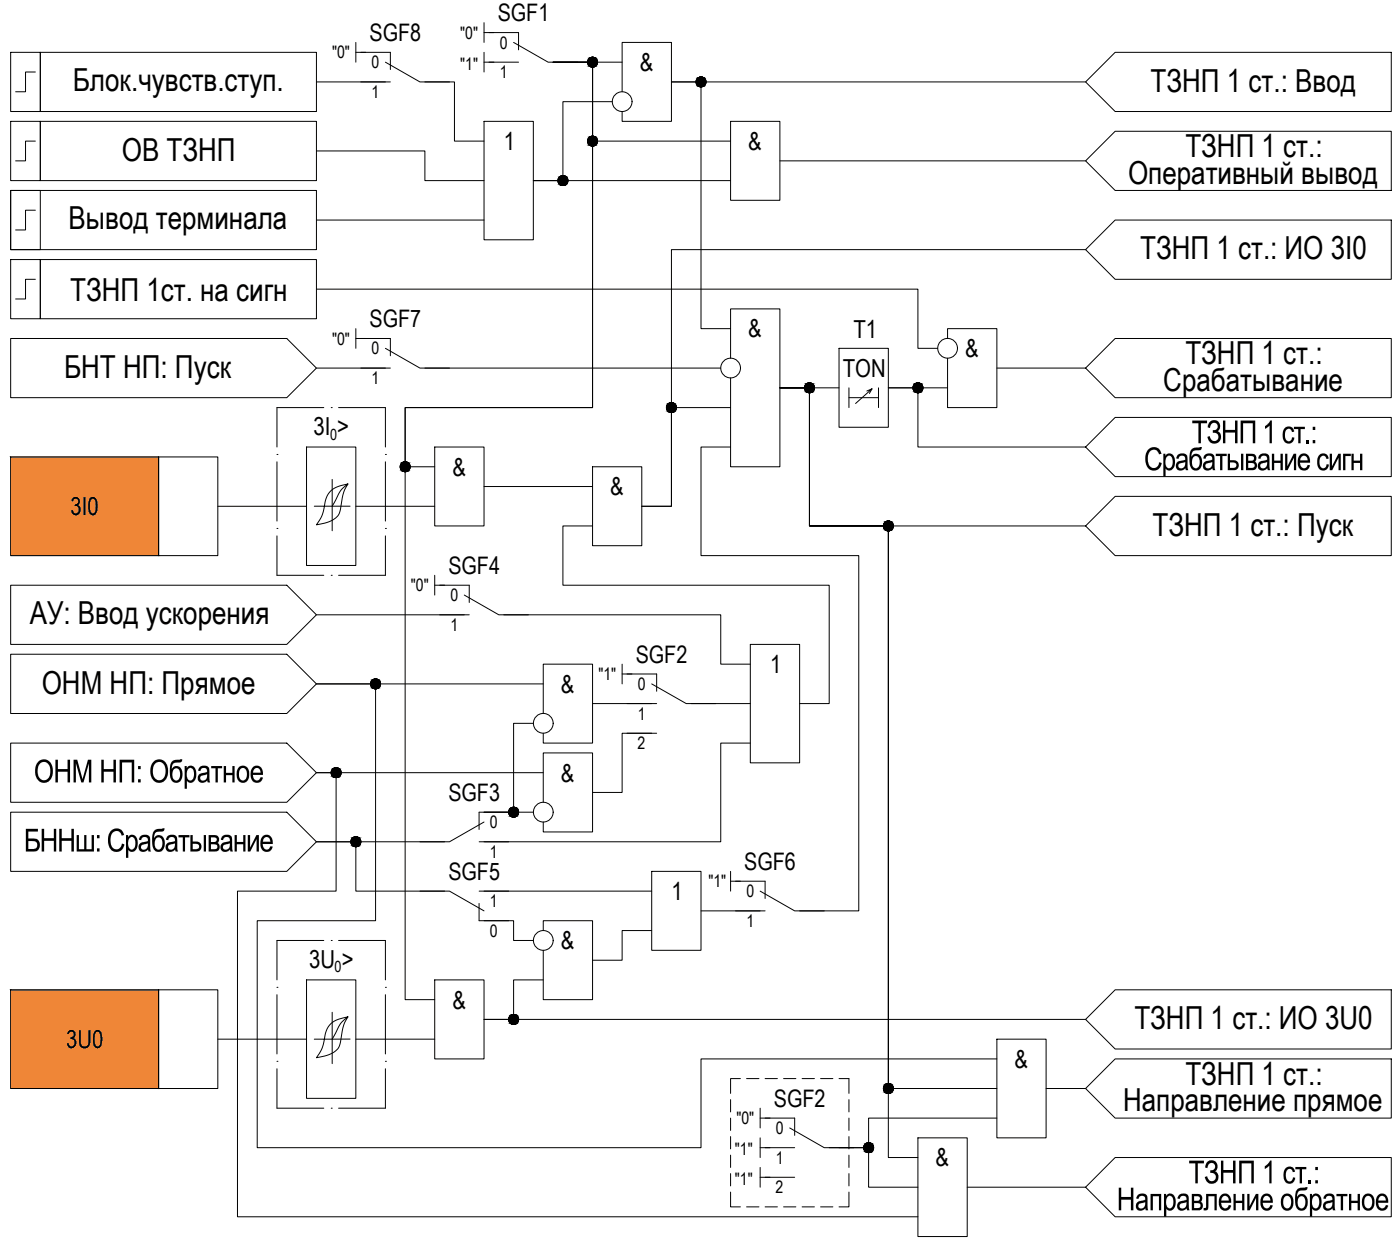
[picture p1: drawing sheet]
<svg xmlns="http://www.w3.org/2000/svg" width="742mm" height="661mm" viewBox="0 0 742 661" stroke-linecap="round" stroke-linejoin="round" font-family="sans-serif">
<!-- layer: 0 -->
<g fill="none" stroke="#000" stroke-width=".53">
<path d="M256 12v10M256 17h6M6 28h15v31h-15zM19 38h-5v11h-6M21 28h147v31h-147zM188 22v11M188 28h6M256 28v10M256 33h6M293 33h21v42h73M293 33h21v183h-99v31h15M293 33h21v183h-99v313h15"/>
<path d="M293 33h37M591 28h146v31h-146l-16-16zM168 43h36M225 43h16v32h15M324 54h-26v42h-15h104M330 49v-27h26v42h-26v-5M575 43h-219h15v131h16M6 64h15v32h-15zM19 75h-5v10h-6M21 64h147v32h-147zM168 80h57v16h31M256 64h27v63h-27z"/>
<path d="M387 64h26v42h-26zM591 69h146v32h-146l-16-16zM413 85h162M6 101h15v31h-15zM6 101h162v31h-162zM19 111h-5v11h-6M168 116h88M591 116h146v32h-146l-16-16zM6 137h15v32h-15zM21 137h147v32h-147zM575 132h-219v136h-16h16v-52h31M19 148h-5v10h-6"/>
<path d="M168 153h318v31h11M6 179h146l16 16-16 15h-146zM188 174v10M188 179h6M502 179v-5h26v42h-26v-26M168 195h36M225 195h157M387 190v-26h26v83h-26v-47M444 184h27v42h-27zM528 195h47M575 195l16-16h146v31h-146zM413 205h16"/>
<path d="M444 205h-31h16v73h146M450 205v11M450 210h15M459 207l3-1-9 8M462 206l-1 2M465 205v11M502 205h-31h15v32h89l16 15h146v-31h-146l-16 16M162 237h26v62h-26zM230 237h26v41h-26zM387 237h-16v57h84v188h-31M6 242h78v52h-78zM84 242h31v52h-31z"/>
<path d="M176 254v27M184 256a30 30 0 0 0-4 15 11 11 0 0 1-10 6l-2 1a28 28 0 0 0 5-14 12 12 0 0 1 11-8l-4 4-4 8h-10M256 258h58M314 247h26v42h-26zM115 268h47M176 268h9M188 268h42M314 278h-16v32h141v62h-15M575 278l16-15h146v31h-146zM6 310h146l16 15-16 16h-146zM230 305v10M230 310h6"/>
<path d="M168 325h78M267 325h115v27h15M6 346h146l16 16-16 16h-146zM330 352v10M330 357h5M397 341h27v63h-27zM288 362h-120h31v125h-63v121h235v-47h157M288 378v-26h26v41h-26v-5M314 372h31M366 372h31M6 393h146l16 16-16 16h-146zM283 383h-11v47h-16h27"/>
<path d="M332 388h16M345 388h-15v31h-16M397 393h-15v53h-126M288 409h-120h10v63h-52v172h360M6 430h146l16 16-16 15h-146zM288 425v-26h26v41h-26v-5M236 446h-68h20v26h48M256 472h89M345 461h26v42h-26zM387 461v11M387 466h5M256 487h16v11h11"/>
<path d="M288 493v-6h26v42h-26v-26M345 493h-15v15h-16M371 482h32M162 519h26v62h-26zM230 519h26v42h-26zM288 519h-16v21h-16h319M6 524h78v52h-78zM84 524h31v52h-31zM176 536v27M184 538a30 30 0 0 0-4 15 11 11 0 0 1-10 6l-2 1a28 28 0 0 0 5-14 12 12 0 0 1 11-8l-4 4-4 8h-10M575 540l16-16h146v31h-146zM115 550h47"/>
<path d="M185 550h-9M188 550h42M528 550h26v52h-26zM392 571h-5v8M395 571h7M405 571h7M415 571h7M425 571h6M435 571h6M444 571h6v8M528 576h-57v-298h-42v-73h-16h16v73h42v335h15M554 576h21"/>
<path d="M575 576l16-15h146v31h-146zM387 582v7M387 592v6M403 587v10M403 592h5M450 582v7M450 592v6M528 592h-68v16h-21M387 602v6M387 611v7M403 602v11M403 618v10"/>
<path d="M403 608h5M444 608h16v20h26M450 602v6M450 611v7M486 602h26v53h-26zM591 613h146v31h-146l-16-16zM387 631v8h5M387 621v7M395 639h7M403 623h18M405 639h7M415 639h7"/>
<path d="M425 639h6M435 639h6M450 631v8h-6M450 621v7M512 628h63"/>
<circle cx="314" cy="33" r="2.6"/>
<circle cx="330" cy="54" r="5"/>
<circle cx="371" cy="43" r="2.6"/>
<circle cx="314" cy="75" r="2.6"/>
<circle cx="298" cy="96" r="2.6"/>
<circle cx="387" cy="195" r="5"/>
<circle cx="502" cy="184" r="5"/>
<circle cx="356" cy="216" r="2.6"/>
<circle cx="429" cy="205" r="2.6"/>
<circle cx="486" cy="205" r="2.6"/>
<circle cx="215" cy="247" r="2.6"/>
<circle cx="471" cy="278" r="2.6"/>
<circle cx="199" cy="362" r="2.6"/>
<circle cx="288" cy="383" r="5"/>
<circle cx="178" cy="409" r="2.6"/>
<circle cx="272" cy="430" r="2.6"/>
<circle cx="288" cy="430" r="5"/>
<circle cx="189" cy="446" r="2.6"/>
<circle cx="288" cy="498" r="5"/>
<circle cx="272" cy="540" r="2.6"/>
<circle cx="471" cy="576" r="2.6"/>
<circle cx="460" cy="607" r="2.6"/>
</g>
<g fill="#ef8637" stroke="#ef8637" stroke-width=".53">
<path d="M6 242l78 52v-52zM6 242l78 52h-78z"/>
<path d="M6 524l78 52v-52zM6 524l78 52h-78z"/>
</g>
<g fill="none" stroke="#000" stroke-width=".53">
<path d="M259 17h16v9M191 28h16v9M204 33l18 10h16M259 33h16M272 22l18 11h16M191 43h16M191 179h16v9M191 195h16M204 184l18 11h16M172 216h-25v21M175 216h.1M179 216h25v21"/>
<path d="M147 241h.1M147 244v32M204 241h.1M204 244v32M147 280h.1M204 280h.1M147 284v21h25M204 284v21h-25M175 305h.1M233 310h16v9M246 315l18 10h16M233 325h16"/>
<path d="M332 357h16v9M332 372h16M345 362l18 10h16M256 435l-18 11h-16M269 430h-15v9M254 446h15M222 472h16l18 10M254 478v9h15M254 472h15M390 466h15v10M403 472l18 10h16M172 498h-25v21"/>
<path d="M175 498h.1M179 498h25v21M390 482h15M147 523h.1M147 527v31M204 523h.1M204 527v31M147 562h.1M147 566v21h25M204 562h.1M204 566v21h-25M175 587h.1"/>
<path d="M405 592h16v9M418 597l19 11h15M405 608h16"/>
</g>
<!-- layer: 0 -->
<g fill="#000" stroke="#000" stroke-width=".53">
<path d="M313 35h1zM313 30h1zM371 46h1zM371 41h1zM313 77h1zM313 72h1zM298 98h1zM355 218h1zM355 213h1zM428 208h1zM428 203h1zM486 208h1z"/>
<path d="M486 203h1zM214 250h1zM214 244h1zM470 276h1zM470 281h1zM198 365h1zM198 365h2zM177 412h1zM177 412h2zM272 432h1zM188 448h1zM188 443h1z"/>
<path d="M272 542h1zM470 579h1zM470 574h1zM460 610h1z"/>
<path d="M313 35h1zM313 35h1z"/>
<path d="M313 30h1zM313 30h1z"/>
<path d="M313 30h2zM313 30h2z"/>
<path d="M313 30l2 1zM313 31h2z"/>
<path d="M313 35h2zM313 35h1z"/>
<path d="M313 31h2zM313 31h2z"/>
<path d="M313 35h2zM313 35h2z"/>
<path d="M313 31h2zM312 31h3z"/>
<path d="M313 35h2zM313 35h2z"/>
<path d="M312 31h4zM312 31h4z"/>
<path d="M312 35h3zM312 35h3z"/>
<path d="M312 31h4zM312 31h4z"/>
<path d="M312 35h4zM312 35h3z"/>
<path d="M312 31h4zM312 31h4z"/>
<path d="M312 35h4zM312 35h4z"/>
<path d="M312 31l4 1zM312 31l4 1z"/>
<path d="M312 35h4zM312 35h4z"/>
<path d="M312 32h4zM312 32h4z"/>
<path d="M312 34h4zM312 34l4 1z"/>
<path d="M312 32h4zM312 32h4z"/>
<path d="M312 34h4zM312 34h4z"/>
<path d="M311 32h5zM311 32h5z"/>
<path d="M311 34h5zM311 34h5z"/>
<path d="M311 32h5zM311 32h5z"/>
<path d="M311 34h5zM311 34h5z"/>
<path d="M311 32l5 1zM311 32l5 1z"/>
<path d="M311 33h5zM311 33l5 1z"/>
<path d="M311 33h5zM311 33h5z"/>
<path d="M311 33h5zM311 33h5z"/>
<path d="M311 33h5zM311 33h5z"/>
<path d="M371 46h1zM371 46h1z"/>
<path d="M371 41h1zM371 41h1z"/>
<path d="M371 41h1zM370 41h2z"/>
<path d="M370 41h2zM370 41h2z"/>
<path d="M370 46h2zM370 46h2z"/>
<path d="M370 41h3zM370 41h3z"/>
<path d="M370 46h2zM370 46h2z"/>
<path d="M370 41h3zM370 41h3z"/>
<path d="M370 46h3zM370 46h2z"/>
<path d="M370 41h3zM370 41h3z"/>
<path d="M370 45h3zM370 45l3 1z"/>
<path d="M370 41l3 1zM370 41l3 1z"/>
<path d="M370 45h3zM370 45h3z"/>
<path d="M369 42h4zM369 42h4z"/>
<path d="M369 45h4zM369 45h4z"/>
<path d="M369 42h5zM369 42h5z"/>
<path d="M369 45h4zM369 45h4z"/>
<path d="M369 42h5zM369 42h5z"/>
<path d="M369 45h5zM369 45h4z"/>
<path d="M369 42h5zM369 42h5z"/>
<path d="M369 45h5zM369 45h5z"/>
<path d="M369 42l5 1zM369 42l5 1z"/>
<path d="M369 44h5zM369 44l5 1z"/>
<path d="M369 43h5zM369 43h5z"/>
<path d="M369 44h5zM369 44h5z"/>
<path d="M369 43h5zM369 43h5z"/>
<path d="M369 44h5zM369 44h5z"/>
<path d="M369 43h5zM369 43h5z"/>
<path d="M369 44h5zM369 44h5z"/>
<path d="M369 43h5zM369 43l5 1z"/>
<path d="M313 77h1zM313 77h1z"/>
<path d="M313 72h1zM313 72h1z"/>
<path d="M313 72h2zM313 72h2z"/>
<path d="M313 72h2zM313 72h2z"/>
<path d="M313 77h2zM313 77h1z"/>
<path d="M313 72h2zM313 72h2z"/>
<path d="M313 77h2zM313 77h2z"/>
<path d="M313 72l2 1zM312 73h3z"/>
<path d="M313 77h2zM313 77h2z"/>
<path d="M312 73h4zM312 73h4z"/>
<path d="M312 77h3zM312 77h3z"/>
<path d="M312 73h4zM312 73h4z"/>
<path d="M312 77h4zM312 77h3z"/>
<path d="M312 73h4zM312 73h4z"/>
<path d="M312 77h4zM312 77h4z"/>
<path d="M312 73h4zM312 73h4z"/>
<path d="M312 76h4zM312 76l4 1z"/>
<path d="M312 73l4 1zM312 73l4 1z"/>
<path d="M312 76h4zM312 76h4z"/>
<path d="M312 74h4zM312 74h4z"/>
<path d="M312 76h4zM312 76h4z"/>
<path d="M311 74h5zM311 74h5z"/>
<path d="M311 76h5zM311 76h5z"/>
<path d="M311 74h5zM311 74h5z"/>
<path d="M311 75h5zM311 75l5 1z"/>
<path d="M311 74h5zM311 74h5z"/>
<path d="M311 75h5zM311 75h5z"/>
<path d="M311 74l5 1zM311 74l5 1z"/>
<path d="M311 75h5zM311 75h5z"/>
<path d="M311 75h5zM311 75h5z"/>
<path d="M298 93h1zM298 93h1z"/>
<path d="M298 93h1zM297 93h2z"/>
<path d="M297 93h2zM297 93h2z"/>
<path d="M297 98h2zM297 98h2z"/>
<path d="M297 93h2zM297 93h2z"/>
<path d="M297 98h2zM297 98h2z"/>
<path d="M297 93h3zM297 93h3z"/>
<path d="M297 98h2zM297 98h2z"/>
<path d="M297 93l3 1zM296 94h4z"/>
<path d="M297 98h3zM297 98h2z"/>
<path d="M296 94h4zM296 94h4z"/>
<path d="M296 98h4zM296 98h4z"/>
<path d="M296 94h4zM296 94h4z"/>
<path d="M296 97h4zM296 97l4 1z"/>
<path d="M296 94h4zM296 94h4z"/>
<path d="M296 97h4zM296 97h4z"/>
<path d="M296 94h5zM296 94h5z"/>
<path d="M296 97h4zM296 97h4z"/>
<path d="M296 94l5 1zM296 94l5 1z"/>
<path d="M296 97h5zM296 97h4z"/>
<path d="M296 95h5zM296 95h5z"/>
<path d="M296 97h5zM296 97h5z"/>
<path d="M296 95h5zM296 95h5z"/>
<path d="M296 96h5zM296 96l5 1z"/>
<path d="M296 95h5zM296 95h5z"/>
<path d="M296 95l5 1zM296 95l5 1z"/>
<path d="M296 96h5zM296 96h5z"/>
<path d="M296 96h5zM296 96h5z"/>
<path d="M296 96h5zM296 96h5z"/>
<path d="M355 218h1zM355 218h1z"/>
<path d="M355 213h1zM355 213h1z"/>
<path d="M355 213h1zM355 213h1z"/>
<path d="M355 213h2zM355 213h2z"/>
<path d="M355 218h1zM355 218h1z"/>
<path d="M355 213h2zM354 213h3z"/>
<path d="M355 218h2zM355 218h1z"/>
<path d="M354 213l3 1zM354 214h3z"/>
<path d="M354 218h3zM354 218h3z"/>
<path d="M354 214h3zM354 214h3z"/>
<path d="M354 218h3zM354 218h3z"/>
<path d="M354 214h4zM354 214h4z"/>
<path d="M354 218h3zM354 218h3z"/>
<path d="M354 214h4zM354 214h4z"/>
<path d="M354 218h4zM354 218h3z"/>
<path d="M354 214h4zM354 214h4z"/>
<path d="M354 217h4zM354 217l4 1z"/>
<path d="M353 214l5 1zM353 214l5 1z"/>
<path d="M353 217h5zM353 217h5z"/>
<path d="M353 215h5zM353 215h5z"/>
<path d="M353 217h5zM353 217h5z"/>
<path d="M353 215h5zM353 215h5z"/>
<path d="M353 217h5zM353 217h5z"/>
<path d="M353 215h5zM353 215h5z"/>
<path d="M353 216h5zM353 216l5 1z"/>
<path d="M353 215h5zM353 215h5z"/>
<path d="M353 216h5zM353 216h5z"/>
<path d="M353 215l5 1zM353 215l5 1z"/>
<path d="M353 216h5zM353 216h5z"/>
<path d="M353 216h5zM353 216h5z"/>
<path d="M428 208h1zM428 208h1z"/>
<path d="M428 203h1zM428 203h1z"/>
<path d="M428 203h2zM428 203h2z"/>
<path d="M428 203h2zM428 203h2z"/>
<path d="M428 208h2zM428 208h1z"/>
<path d="M428 203h2zM427 203h3z"/>
<path d="M428 208h2zM428 208h2z"/>
<path d="M427 203h3zM427 203h3z"/>
<path d="M427 208h3zM427 208h3z"/>
<path d="M427 203h3zM427 203h3z"/>
<path d="M427 207h3zM427 207l3 1z"/>
<path d="M427 203h4zM427 203h4z"/>
<path d="M427 207h3zM427 207h3z"/>
<path d="M427 203l4 1zM427 203l4 1z"/>
<path d="M427 207h4zM427 207h3z"/>
<path d="M427 204h4zM427 204h4z"/>
<path d="M427 207h4zM427 207h4z"/>
<path d="M427 204h4zM427 204h4z"/>
<path d="M427 207h4zM427 207h4z"/>
<path d="M426 204h5zM426 204h5z"/>
<path d="M426 206h5zM426 206l5 1z"/>
<path d="M426 204l5 1zM426 204l5 1z"/>
<path d="M426 206h5zM426 206h5z"/>
<path d="M426 205h5zM426 205h5z"/>
<path d="M426 206h5zM426 206h5z"/>
<path d="M426 205h5zM426 205h5z"/>
<path d="M426 205h5zM426 205h5z"/>
<path d="M426 206h5zM426 206h5z"/>
<path d="M426 206h5zM426 206h5z"/>
<path d="M426 205h5zM426 205l5 1z"/>
<path d="M486 208h1zM486 208h1z"/>
<path d="M486 203h1zM486 203h1z"/>
<path d="M486 203h1zM485 203h2z"/>
<path d="M485 203h2zM485 203h2z"/>
<path d="M485 208h2zM485 208h2z"/>
<path d="M485 203h3zM485 203h3z"/>
<path d="M485 208h2zM485 208h2z"/>
<path d="M485 203h3zM485 203h3z"/>
<path d="M485 208h3zM485 208h2z"/>
<path d="M485 203h3zM485 203h3z"/>
<path d="M485 207h3zM485 207l3 1z"/>
<path d="M485 203h3zM485 203h3z"/>
<path d="M485 207h3zM485 207h3z"/>
<path d="M484 203l4 1zM484 203l4 1z"/>
<path d="M484 207h4zM484 207h4z"/>
<path d="M484 204h4zM484 204h4z"/>
<path d="M484 207h4zM484 207h4z"/>
<path d="M484 204h5zM484 204h5z"/>
<path d="M484 207h4zM484 207h4z"/>
<path d="M484 204h5zM484 204h5z"/>
<path d="M484 206h5zM484 206l4 1z"/>
<path d="M484 204l5 1zM484 204l5 1z"/>
<path d="M484 206h5zM484 206h5z"/>
<path d="M484 205h5zM484 205h5z"/>
<path d="M484 206h5zM484 206h5z"/>
<path d="M484 205h5zM484 205h5z"/>
<path d="M484 206h5zM484 206h5z"/>
<path d="M484 205h5zM484 205h5z"/>
<path d="M484 205l5 1zM484 205l5 1z"/>
<path d="M484 206h5zM484 206h5z"/>
<path d="M214 250h1zM214 250h1z"/>
<path d="M214 244l1 1zM214 245h1z"/>
<path d="M214 245h1zM214 245h1z"/>
<path d="M214 245h2zM214 245h2z"/>
<path d="M214 250h1zM214 250h1z"/>
<path d="M214 245h2zM213 245h3z"/>
<path d="M214 249h2zM214 249l1 1z"/>
<path d="M213 245h3zM213 245h3z"/>
<path d="M213 249h3zM213 249h3z"/>
<path d="M213 245h3zM213 245h3z"/>
<path d="M213 249h3zM213 249h3z"/>
<path d="M213 245h4zM213 245h4z"/>
<path d="M213 249h3zM213 249h3z"/>
<path d="M213 245h4zM213 245h4z"/>
<path d="M213 249h4zM213 249h3z"/>
<path d="M213 245l4 1zM213 245l4 1z"/>
<path d="M213 249h4zM213 249h4z"/>
<path d="M212 246h5zM212 246h5z"/>
<path d="M212 248h5zM212 248l5 1z"/>
<path d="M212 246h5zM212 246h5z"/>
<path d="M212 248h5zM212 248h5z"/>
<path d="M212 246h5zM212 246h5z"/>
<path d="M212 248h5zM212 248h5z"/>
<path d="M212 246l5 1zM212 246l5 1z"/>
<path d="M212 248h5zM212 248h5z"/>
<path d="M212 247h5zM212 247h5z"/>
<path d="M212 247h5zM212 247h5z"/>
<path d="M212 247l5 1zM212 247l5 1z"/>
<path d="M212 248h5zM212 248h5z"/>
<path d="M212 247h5zM212 247h5z"/>
<path d="M470 276h1zM470 276h1z"/>
<path d="M470 276h1zM470 276h1z"/>
<path d="M470 276h2zM469 276h3z"/>
<path d="M469 276h3zM469 276h3z"/>
<path d="M469 276h3zM469 276h3z"/>
<path d="M469 276h3zM469 276h3z"/>
<path d="M469 276l3 1zM469 276l3 1z"/>
<path d="M469 277h4zM469 277h4z"/>
<path d="M469 277h4zM469 277h4z"/>
<path d="M468 277h5zM468 277h5z"/>
<path d="M468 280h5zM468 280h5z"/>
<path d="M468 277h5zM468 277h5z"/>
<path d="M468 280h5zM468 280h5z"/>
<path d="M468 277l5 1zM468 277l5 1z"/>
<path d="M468 279h5zM468 279l5 1z"/>
<path d="M468 278h5zM468 278h5z"/>
<path d="M468 279h5zM468 279h5z"/>
<path d="M468 278h5zM468 278h5z"/>
<path d="M468 278h5zM468 278h5z"/>
<path d="M468 279h5zM468 279h5z"/>
<path d="M468 279h5zM468 279h5z"/>
<path d="M468 278h5zM468 278l5 1z"/>
<path d="M470 281h1zM470 281h1z"/>
<path d="M470 281h1zM470 281h1z"/>
<path d="M469 281h3zM469 281h2z"/>
<path d="M469 281h3zM469 281h3z"/>
<path d="M469 281h3zM469 281h3z"/>
<path d="M469 280h3zM469 280l3 1z"/>
<path d="M469 280h3zM469 280h3z"/>
<path d="M469 280h4zM469 280h3z"/>
<path d="M199 359h1zM198 359h2z"/>
<path d="M198 359l2 1zM198 360h2z"/>
<path d="M198 360h2zM198 360h2z"/>
<path d="M198 360h2zM198 360h2z"/>
<path d="M198 360h2zM197 360h3z"/>
<path d="M197 360h4zM197 360h4z"/>
<path d="M198 364h2zM198 364l2 1z"/>
<path d="M198 364h2zM198 364h2z"/>
<path d="M198 364h2zM198 364h2z"/>
<path d="M197 364h3zM197 364h3z"/>
<path d="M197 360h4zM197 360h4z"/>
<path d="M197 364h4zM197 364h3z"/>
<path d="M197 360h4zM197 360h4z"/>
<path d="M197 364h4zM197 364h4z"/>
<path d="M197 360l4 1zM197 360l4 1z"/>
<path d="M197 364h4zM197 364h4z"/>
<path d="M197 361h4zM197 361h4z"/>
<path d="M197 363h4zM197 363l4 1z"/>
<path d="M197 361h4zM197 361h4z"/>
<path d="M197 363h4zM197 363h4z"/>
<path d="M197 361h4zM197 361h4z"/>
<path d="M197 363h4zM197 363h4z"/>
<path d="M196 361l5 1zM196 361l5 1z"/>
<path d="M196 363h5zM196 363h5z"/>
<path d="M196 362h6zM196 362h6z"/>
<path d="M196 362h5zM196 362l5 1z"/>
<path d="M196 362h6zM196 362h6z"/>
<path d="M196 362h6zM196 362h5z"/>
<path d="M196 362h6zM196 362h6z"/>
<path d="M178 406h1zM177 406h2z"/>
<path d="M177 406l2 1zM177 407h2z"/>
<path d="M177 407h2zM177 407h2z"/>
<path d="M177 411h2zM177 411l2 1z"/>
<path d="M177 407h2zM177 407h2z"/>
<path d="M177 411h2zM177 411h2z"/>
<path d="M177 407h3zM177 407h3z"/>
<path d="M177 411h2zM177 411h2z"/>
<path d="M177 407h3zM176 407h4z"/>
<path d="M177 411h3zM177 411h2z"/>
<path d="M176 407h4zM176 407h4z"/>
<path d="M176 411h4zM176 411h4z"/>
<path d="M176 407h4zM176 407h4z"/>
<path d="M176 411h4zM176 411h4z"/>
<path d="M176 407l4 1zM176 407l4 1z"/>
<path d="M176 411h4zM176 411h4z"/>
<path d="M176 408h4zM176 408h4z"/>
<path d="M176 410h4zM176 410l4 1z"/>
<path d="M176 408h4zM176 408h4z"/>
<path d="M176 410h4zM176 410h4z"/>
<path d="M176 408h5zM176 408h5z"/>
<path d="M176 410h4zM176 410h4z"/>
<path d="M176 408h5zM176 408h5z"/>
<path d="M176 410h5zM176 410h4z"/>
<path d="M175 408l6 1zM175 408l6 1z"/>
<path d="M175 409h6zM175 409h6z"/>
<path d="M175 409l6 1zM175 409l6 1z"/>
<path d="M175 410h6zM175 410h6z"/>
<path d="M175 409h6zM175 409h6z"/>
<path d="M272 427h1zM272 427h1z"/>
<path d="M272 427h1zM271 427h2z"/>
<path d="M271 427l2 1zM271 428h2z"/>
<path d="M271 432h2zM271 432h2z"/>
<path d="M271 428h2zM271 428h2z"/>
<path d="M271 432h2zM271 432h2z"/>
<path d="M271 428h3zM271 428h3z"/>
<path d="M271 432h2zM271 432h2z"/>
<path d="M271 428h3zM270 428h4z"/>
<path d="M271 432h3zM271 432h2z"/>
<path d="M270 428h4zM270 428h4z"/>
<path d="M270 432h4zM270 432h4z"/>
<path d="M270 428h4zM270 428h4z"/>
<path d="M270 432h4zM270 432h4z"/>
<path d="M270 428h4zM270 428h4z"/>
<path d="M270 432h4zM270 432h4z"/>
<path d="M270 428l4 1zM270 428l4 1z"/>
<path d="M270 431h4zM270 431l4 1z"/>
<path d="M270 429h5zM270 429h5z"/>
<path d="M270 431h4zM270 431h4z"/>
<path d="M270 429h5zM270 429h5z"/>
<path d="M270 431h5zM270 431h4z"/>
<path d="M270 429h5zM270 429h5z"/>
<path d="M270 431h5zM270 431h5z"/>
<path d="M270 429l5 1zM270 429l5 1z"/>
<path d="M270 430h5zM270 430l5 1z"/>
<path d="M269 430h6zM269 430h6z"/>
<path d="M269 430h6zM269 430h6z"/>
<path d="M269 430h6zM269 430h6z"/>
<path d="M188 448h1zM188 448h1z"/>
<path d="M188 443h1zM188 443h1z"/>
<path d="M188 443h1zM188 443h1z"/>
<path d="M188 443h2zM187 443h3z"/>
<path d="M188 448h1zM188 448h1z"/>
<path d="M187 443h3zM187 443h3z"/>
<path d="M187 448h3zM187 448h2z"/>
<path d="M187 443h3zM187 443h3z"/>
<path d="M187 448h3zM187 448h3z"/>
<path d="M187 443l3 1zM187 444h3z"/>
<path d="M187 448h3zM187 448h3z"/>
<path d="M187 444h3zM187 444h3z"/>
<path d="M187 448h3zM187 448h3z"/>
<path d="M187 444h4zM187 444h4z"/>
<path d="M187 447h3zM187 447l3 1z"/>
<path d="M186 444h5zM186 444h5z"/>
<path d="M186 447h5zM186 447h4z"/>
<path d="M186 444h5zM186 444h5z"/>
<path d="M186 447h5zM186 447h5z"/>
<path d="M186 444l5 1zM186 444l5 1z"/>
<path d="M186 447h5zM186 447h5z"/>
<path d="M186 445h5zM186 445h5z"/>
<path d="M186 447h5zM186 447h5z"/>
<path d="M186 445h5zM186 445h5z"/>
<path d="M186 446h5zM186 446l5 1z"/>
<path d="M186 445h5zM186 445h5z"/>
<path d="M186 445l5 1zM186 445l5 1z"/>
<path d="M186 446h5zM186 446h5z"/>
<path d="M186 446h5zM186 446h5z"/>
<path d="M186 446h5zM186 446h5z"/>
<path d="M272 537h1zM272 537h1z"/>
<path d="M272 537h1zM271 537h2z"/>
<path d="M271 537h2zM271 537h2z"/>
<path d="M271 537h2zM271 537h2z"/>
<path d="M271 537h3zM271 537h3z"/>
<path d="M271 537l3 1zM270 538h4z"/>
<path d="M270 538h4zM270 538h4z"/>
<path d="M270 538h4zM270 538h4z"/>
<path d="M270 538h4zM270 538h4z"/>
<path d="M270 538h4zM270 538h4z"/>
<path d="M270 538l5 1zM270 538l5 1z"/>
<path d="M270 539h5zM270 539h5z"/>
<path d="M270 539h5zM270 539h5z"/>
<path d="M270 539h5zM270 539h5z"/>
<path d="M269 539l6 1zM269 539l6 1z"/>
<path d="M269 540h6zM269 540h6z"/>
<path d="M269 540h6zM269 540h6z"/>
<path d="M271 542h2zM271 542h2z"/>
<path d="M271 542h2zM271 542h2z"/>
<path d="M271 542h2zM271 542h2z"/>
<path d="M271 542h3zM271 542h2z"/>
<path d="M270 542h4zM270 542h4z"/>
<path d="M270 541h4zM270 541l4 1z"/>
<path d="M270 541h4zM270 541h4z"/>
<path d="M270 541h4zM270 541h4z"/>
<path d="M270 541h4zM270 541h4z"/>
<path d="M270 541h5zM270 541h4z"/>
<path d="M270 540h5zM270 540l5 1z"/>
<path d="M270 540h5zM270 540h5z"/>
<path d="M470 579h1zM470 579h1z"/>
<path d="M470 574h1zM470 574h1z"/>
<path d="M470 574h1zM470 574h1z"/>
<path d="M470 574h2zM469 574h3z"/>
<path d="M470 579h1zM470 579h1z"/>
<path d="M469 574h3zM469 574h3z"/>
<path d="M469 579h3zM469 579h2z"/>
<path d="M469 574h3zM469 574h3z"/>
<path d="M469 578h3zM469 578l3 1z"/>
<path d="M469 574h3zM469 574h3z"/>
<path d="M469 578h3zM469 578h3z"/>
<path d="M469 574h3zM469 574h3z"/>
<path d="M469 578h3zM469 578h3z"/>
<path d="M469 574l4 1zM469 574l4 1z"/>
<path d="M469 578h3zM469 578h3z"/>
<path d="M469 575h4zM469 575h4z"/>
<path d="M469 578h4zM469 578h3z"/>
<path d="M468 575h5zM468 575h5z"/>
<path d="M468 578h5zM468 578h5z"/>
<path d="M468 575h5zM468 575h5z"/>
<path d="M468 577h5zM468 577l5 1z"/>
<path d="M468 575h5zM468 575h5z"/>
<path d="M468 577h5zM468 577h5z"/>
<path d="M468 575l5 1zM468 575l5 1z"/>
<path d="M468 577h5zM468 577h5z"/>
<path d="M468 576h5zM468 576h5z"/>
<path d="M468 576h5zM468 576h5z"/>
<path d="M468 576l5 1zM468 576l5 1z"/>
<path d="M468 577h5zM468 577h5z"/>
<path d="M468 576h5zM468 576h5z"/>
<path d="M460 605h1zM460 605h1z"/>
<path d="M460 605h1zM459 605h2z"/>
<path d="M459 605h2zM459 605h2z"/>
<path d="M459 610h2zM459 610h2z"/>
<path d="M459 605h2zM459 605h2z"/>
<path d="M459 610h2zM459 610h2z"/>
<path d="M459 605h3zM459 605h3z"/>
<path d="M459 610h2zM459 610h2z"/>
<path d="M459 605l3 1zM458 606h4z"/>
<path d="M459 610h3zM459 610h2z"/>
<path d="M458 606h4zM458 606h4z"/>
<path d="M458 609h4zM458 609l4 1z"/>
<path d="M458 606h4zM458 606h4z"/>
<path d="M458 609h4zM458 609h4z"/>
<path d="M458 606h4zM458 606h4z"/>
<path d="M458 609h4zM458 609h4z"/>
<path d="M458 606h4zM458 606h4z"/>
<path d="M458 609h4zM458 609h4z"/>
<path d="M458 606l5 1zM458 606l5 1z"/>
<path d="M458 609h4zM458 609h4z"/>
<path d="M458 607h5zM458 607h5z"/>
<path d="M458 608h5zM458 608l4 1z"/>
<path d="M458 607h5zM458 607h5z"/>
<path d="M458 608h5zM458 608h5z"/>
<path d="M458 607h5zM458 607h5z"/>
<path d="M458 608h5zM458 608h5z"/>
<path d="M458 607l5 1zM458 607l5 1z"/>
<path d="M458 608h5zM458 608h5z"/>
<path d="M458 608h5zM458 608h5z"/>
</g>
<!-- layer: TEXT -->
<g fill="#000">
<path d="M716 240h1v4h3v-4h2v9h-2v-4h-3v4h-1z"/>
<path d="M722 633l2-1h2l2 2v4l-1 2-1 1h-2l-2-2-1-4zM724 633l-1 2v2l1 2 1 1 2-2v-3l-1-2z"/>
<path d="M730 633l3-1 2 2v3h-5l1 2 1 1 1-1 1-1h1l-1 3h-3l-2-2v-4zM731 633l-1 2h4v-1l-1-1z"/>
</g>
<g font-size="16.8">
<text x="39" y="48">Блок.чувств.ступ.</text>
<text x="609" y="48">ТЗНП 1 ст.: Ввод</text>
<text x="628" y="83">ТЗНП 1 ст.:</text>
<text x="65" y="85">ОВ ТЗНП</text>
<text x="598" y="97">Оперативный вывод</text>
<text x="36" y="121">Вывод терминала</text>
<text x="604" y="137">ТЗНП 1 ст.: ИО 3I0</text>
<text x="37" y="159">ТЗНП 1ст. на сигн</text>
<text x="628" y="193">ТЗНП 1 ст.:</text>
<text x="34" y="200">БНТ НП: Пуск</text>
<text x="616" y="207">Срабатывание</text>
<text x="631" y="235">ТЗНП 1ст.:</text>
<text x="606" y="249">Срабатывание сигн</text>
<text x="610" y="284">ТЗНП 1 ст.: Пуск</text>
<text x="16" y="330">АУ: Ввод ускорения</text>
<text x="22" y="367">ОНМ НП: Прямое</text>
<text x="18" y="414">ОНМ НП</text>
<text x="72" y="414">:</text>
<text x="79" y="414">Обратное</text>
<text x="13" y="451">БННш:Срабатывание</text>
<text x="601" y="545">ТЗНП 1 ст.: ИО 3U0</text>
<text x="628" y="574">ТЗНП 1 ст.:</text>
<text x="595" y="588">Направление прямое</text>
<text x="630" y="626">ТЗНП</text>
<text x="668" y="626">1 ст</text>
<text x="692" y="626">.:</text>
<text x="592" y="641">Направление обратное</text>
</g>
<g font-size="13.1">
<text x="339" y="38">&amp;</text>
<text x="267" y="79">1</text>
<text x="396" y="79">&amp;</text>
<text x="396" y="179">&amp;</text>
<text x="452" y="179">T1</text>
<text x="511" y="189">&amp;</text>
<text x="446" y="200">TON</text>
<text x="166" y="230">3I &gt;</text>
<text x="240" y="252">&amp;</text>
<text x="323" y="262">&amp;</text>
<text x="37" y="273">3I0</text>
<text x="408" y="356">1</text>
<text x="297" y="367">&amp;</text>
<text x="297" y="414">&amp;</text>
<text x="356" y="476">1</text>
<text x="297" y="502">&amp;</text>
<text x="164" y="512">3U &gt;</text>
<text x="240" y="534">&amp;</text>
<text x="35" y="555">3U0</text>
<text x="537" y="565">&amp;</text>
<text x="496" y="617">&amp;</text>
</g>
<g font-size="12.8">
<text x="264" y="11">SGF1</text>
<text x="196" y="22">SGF8</text>
<text x="196" y="173">SGF7</text>
<text x="238" y="304">SGF4</text>
<text x="337" y="351">SGF2</text>
<text x="238" y="424">SGF3</text>
<text x="394" y="461">SGF6</text>
<text x="238" y="466">SGF5</text>
<text x="410" y="586">SGF2</text>
</g>
<g font-size="9.1">
<text x="244" y="21">&quot;0&quot;</text>
<text x="265" y="26">0</text>
<text x="176" y="31">&quot;0&quot;</text>
<text x="197" y="36">0</text>
<text x="244" y="37">&quot;1&quot;</text>
<text x="265" y="41">1</text>
<text x="197" y="52">1</text>
<text x="176" y="182">&quot;0&quot;</text>
<text x="197" y="188">0</text>
<text x="197" y="203">1</text>
<text x="218" y="313">&quot;0&quot;</text>
<text x="239" y="318">0</text>
<text x="239" y="334">1</text>
<text x="317" y="360">&quot;1&quot;</text>
<text x="338" y="365">0</text>
<text x="338" y="381">1</text>
<text x="338" y="396">2</text>
<text x="260" y="438">0</text>
<text x="260" y="454">1</text>
<text x="375" y="470">&quot;1&quot;</text>
<text x="395" y="475">0</text>
<text x="260" y="480">1</text>
<text x="395" y="491">1</text>
<text x="260" y="496">0</text>
<text x="390" y="595">&quot;0&quot;</text>
<text x="411" y="600">0</text>
<text x="389" y="611">&quot;1&quot;</text>
<text x="411" y="616">1</text>
<text x="389" y="627">&quot;1&quot;</text>
<text x="411" y="632">2</text>
</g>
<g font-size="8.2">
<text x="175" y="233">0</text>
<text x="177" y="515">0</text>
</g>
</svg>
